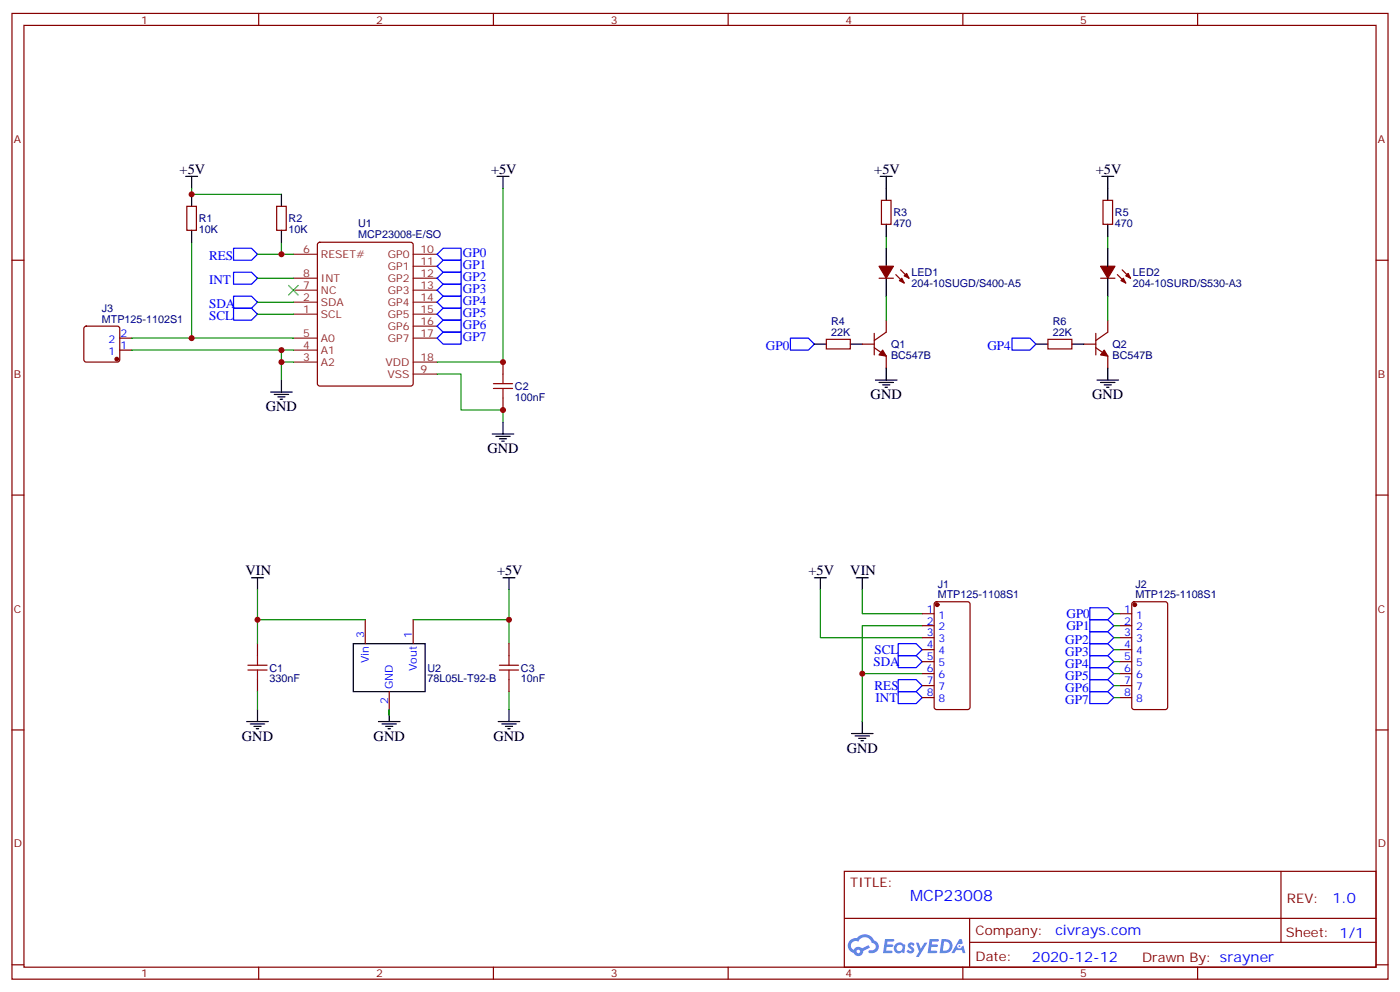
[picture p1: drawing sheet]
<svg xmlns="http://www.w3.org/2000/svg" width="412mm" height="292mm" viewBox="0 0 412 292" stroke-linecap="round" stroke-linejoin="round" font-family="sans-serif">
<g fill="none" stroke="#870000" stroke-width=".35">
<path d="M3.5 4h405.4v284.3h-405.4zM7.1 7.5h398.2v277.3h-398.2zM76.2 4v3.5M145.3 4v3.5M214.5 4v3.5M283.6 4v3.5M352.8 4v3.5M3.5 76.6h3.6M405.3 76.6h3.6M3.5 145.8h3.6M405.3 145.8h3.6M3.5 214.9h3.6"/>
<path d="M405.3 214.9h3.6M248.7 256.5h156.6v28.3h-156.6zM377.3 256.6v20.8M248.7 270.4h156.5M285.6 277.4h119.6M285.6 270.4v14.1M3.5 284.1h3.6M76.2 284.8v3.5M145.3 284.8v3.5M214.5 284.8v3.5M283.6 284.8v3.5M352.8 284.8v3.5"/>
<path d="M405.3 284.1h3.6"/>
</g>
<g fill="#5487ff">
<path d="M267.7 277.7a1.22 1.22 0 0 1 1.7 .3l-.4 .6a.47 .47 0 0 0-.3-.4 .47 .47 0 0 0-.5 .1l.1 .3a1.14 1.14 0 0 1 .8 1.7 1.14 1.14 0 0 1-1.9 0l-.2-.2 .5-.5 .7 .4a.29 .29 0 0 0 .3-.3 .29 .29 0 0 0-.2-.3 1.04 1.04 0 0 1-.6-1.7z"/>
<path d="M260.7 276.5h2.4l.3 .2-.2 .5h-1.8l-.1 .9h1.5l.3 .3-.3 .4h-1.6l-.2 1.1h1.7l.2 .4-.2 .3h-2.6z"/>
<path d="M273.8 276.5h2.4l.3 .2-.1 .5h-1.8l-.2 .9h1.6l.3 .3-.4 .4h-1.6l-.1 1.1h1.7l.2 .4-.2 .3h-2.6z"/>
<path d="M282.6 276.5h.7l.3 1.2-.6 .3a.69 .69 0 0 0-1 .3 .69 .69 0 0 0 .4 1 .69 .69 0 0 0 .9-.6l.5-.3 .6 2.2h-.8l-.2-.9h-1.8l-.5 .9h-.8z"/>
<path d="M269.8 277.6h.8l.6 1.8 1.1-1.8h.9l-2.6 4.1h-.8l.9-1.5z"/>
<path d="M277.4 276.5l-.6 4.1h1.3a2.11 2.11 0 0 0 2.5-2.1 2.11 2.11 0 0 0-2.5-2zM278.1 277.2a1.39 1.39 0 0 1 1.7 1.4 1.39 1.39 0 0 1-1.8 1.3h-.3z"/>
<path d="M263.7 278.1a1.54 1.54 0 0 0-.1 2.1 1.54 1.54 0 0 0 2.2 .2l.6 .2 .3-2.3-.2-.2-.4-.1a1.49 1.49 0 0 0-2.4 .1zM264 279.1a.94 .94 0 0 1 1.8 0 .94 .94 0 0 1-1.8 0z"/>
<path d="M250.4 276.8a2.18 2.18 0 0 0 1.1 3.8 1.44 1.44 0 0 0 1.6 .9 1.44 1.44 0 0 0 1.2-1.5l2-1-.5-.7-1.9 .9a1.47 1.47 0 0 0-2.4 .5 1.39 1.39 0 0 1-.7-2 1.39 1.39 0 0 1 2-.4 2.12 2.12 0 0 1 2.2-1.4 2.12 2.12 0 0 1 1.9 1.7 1.14 1.14 0 0 1 1.1 1.5 1.14 1.14 0 0 1-1.7 .7 .43 .43 0 0 0-.5 .3 .43 .43 0 0 0 .4 .5 1.98 1.98 0 0 0 2.5-1.2 1.98 1.98 0 0 0-1.2-2.5 3.1 3.1 0 0 0-5.3-.7l-.9 .1zM252.3 280.1a.55 .55 0 0 1 1.1 0 .55 .55 0 0 1-1.1 0z"/>
<circle cx="282.6" cy="278.6" r=".26"/>
</g>
<g fill="none" stroke="#8c2424" stroke-width=".35">
<path d="M86.4 74.9h7.1M121.7 74.9h7.1M121.7 78.4h7.1M86.4 81.9h7.1M86.4 85.4h7.1M86.4 89h7.1M86.4 92.5h7.1M86.4 99.6h7.1M121.7 81.9h7.1M121.7 85.4h7.1M121.7 89h7.1M121.7 92.5h7.1"/>
<path d="M121.7 96h7.1M121.7 99.6h7.1M86.4 106.6h7.1M86.4 103.1h7.1M121.7 106.6h7.1M121.7 110.1h7.1"/>
</g>
<g fill="none" stroke="#870000" stroke-width=".35">
<path d="M259.6 59h2.9v7h-2.9zM324.9 59h2.8v7h-2.8zM55 60.7h2.9v7.1h-2.9zM81.5 60.7h2.8v7.1h-2.8zM93.7 71.5l.5-.2h26.8l.7 .5v41.2l-.5 .6-27 .1-.7-.5v-41.2zM265.3 79.4l2.5 2.5M330.6 79.4l2.4 2.5M24.9 96.2l.5-.2h9.2l.5 .2 .2 .5v9.2l-.3 .5-.4 .2h-9.2l-.5-.2-.2-.5v-9.2zM35.3 99.6h3.5M243.4 99.9h7.1v2.8h-7.1zM257.5 98.1v6.4M258.9 81.9h4.3"/>
<path d="M261.1 94.3v3.5l-3.6 2.5M263.9 80.9l2.4 2.4M308.7 99.9h7v2.8h-7zM322.8 98.1v6.4M324.2 81.9h4.2M326.3 94.3v3.5l-3.5 2.5M329.1 80.9l2.5 2.4M35.3 103.1h3.5M148.2 106.6v3.5M148.2 117.2v3.5M254 101.3h3.5M257.5 102.4l3.6 2.4v3.6"/>
<path d="M319.3 101.3h3.5M322.8 102.4l3.5 2.4v3.6M275.4 177.4l.5-.2h9.1l.7 .4 .1 30.6-.5 .7h-9.4l-.7-.4v-30.6zM333.6 177.4l.5-.2h9.2l.6 .4 .1 30.6-.5 .7h-9.4l-.7-.4v-30.6zM75.8 189.5v3.5M107.6 182.5v7M121.7 182.5v7M149.9 189.5v3.5M271.6 180.7h3.6M271.6 184.2h3.6M271.6 187.7h3.6M271.6 191.3h3.6"/>
<path d="M271.6 194.8h3.6M271.6 198.3h3.6M329.8 180.7h3.6M329.8 184.2h3.6M329.8 187.7h3.6M329.8 191.3h3.6M329.8 194.8h3.6M329.8 198.3h3.6M75.8 200.1v3.5M114.7 203.6v7.1M149.9 200.1v3.5M271.6 201.9h3.6"/>
<path d="M271.6 205.4h3.6M329.8 201.9h3.6M329.8 205.4h3.6"/>
</g>
<g fill="#870000" stroke="#870000" stroke-width=".35">
<path d="M260 103.1l1.1 1.7-2.2-.3z"/>
<path d="M325.3 103.1l1 1.7-2.1-.3z"/>
<path d="M258.9 78.4h4.3l-2.1 3.5z"/>
<path d="M264.9 82.6l.7-.7 .7 1.4z"/>
<path d="M266.3 81.2l.8-.7 .7 1.4z"/>
<path d="M331.6 81.2l.7-.7 .7 1.4z"/>
<path d="M330.9 81.9l.7 1.4-1.4-.7z"/>
<path d="M324.2 78.4h4.2l-2.1 3.5z"/>
<circle cx="34.4" cy="105.7" r=".53"/>
<circle cx="276" cy="178" r=".53"/>
<circle cx="334.3" cy="178" r=".53"/>
</g>
<g fill="none" stroke="#000" stroke-width=".35">
<path d="M54.7 51.9h3.5M56.4 51.9v3.6M56.4 57.2v3.5M82.9 57.2v3.5M146.4 51.9h3.5M148.2 51.9v3.6M259.3 51.9h3.5M261.1 51.9v7.1M324.6 51.9h3.5M326.3 51.9v7.1M56.4 67.8v3.5M82.9 67.8v3.5"/>
<path d="M261.1 66v3.6M261.1 73.1v5.3M326.3 66v3.6M326.3 73.1v5.3M261.1 81.9v5.3M326.3 81.9v5.3M79.7 115.4h6.4M80.8 116.1h4.2M81.8 116.8h2.2M82.5 117.5h.8M82.9 111.9v3.5M239.9 101.3h3.5"/>
<path d="M250.5 101.3h3.5M257.9 111.9h6.3M258.9 112.6h4.3M260 113.3h2.1M260.7 114h.7M261.1 108.4v3.5M305.2 101.3h3.5M315.7 101.3h3.6M323.1 111.9h6.4M324.2 112.6h4.2M325.3 113.3h2.1M326 114h.7"/>
<path d="M326.3 108.4v3.5M145 127.8h6.3M146 128.5h4.3M147.1 129.2h2.1M147.8 129.9h.7M148.2 124.2v3.6M74.1 170.1h3.5M75.8 170.1v3.5M148.2 170.1h3.5M149.9 170.1v3.5M239.9 170.1h3.5M241.7 170.1v3.5"/>
<path d="M252.2 170.1h3.6M254 170.1v3.5M104.1 189.5h21.1v14.1h-21.1zM72.7 212.4h6.3M73.7 213.1h4.3M74.8 213.9h2.1M75.5 214.6h.7M75.8 208.9v3.5M111.5 212.4h6.3M112.5 213.1h4.3M113.6 213.9h2.1M114.3 214.6h.7"/>
<path d="M114.7 208.9v3.5M146.8 212.4h6.3M147.8 213.1h4.2M148.9 213.9h2.1M149.6 214.6h.7M149.9 208.9v3.5M250.8 216h6.4M251.9 216.7h4.2M252.9 217.4h2.2M253.6 218.1h.8M254 212.4v3.6"/>
</g>
<g fill="none" stroke="#00f" stroke-width=".35">
<path d="M68.8 73.1h5.3l1.7 1.8-1.7 1.7h-5.3zM128.8 78.4l1.7-1.8h5.3v3.6h-5.3zM128.8 74.9l1.7-1.8h5.3v3.5h-5.3zM68.8 87.2h5.3l1.7 1.8-1.7 1.7h-5.3zM68.8 90.7h5.3l1.7 1.8-1.7 1.8h-5.3zM68.8 80.2h5.3l1.7 1.7-1.7 1.8h-5.3zM128.8 99.6l1.7-1.8h5.3v3.5h-5.3zM128.8 96l1.7-1.7h5.3v3.5h-5.3zM128.8 92.5l1.7-1.8h5.3v3.6h-5.3zM128.8 89l1.7-1.8h5.3v3.5h-5.3zM128.8 81.9l1.7-1.7h5.3v3.5h-5.3zM130.5 83.7h5.3v3.5h-5.3l-1.7-1.8z"/>
<path d="M232.8 99.6h5.3l1.8 1.7-1.8 1.8h-5.3zM298.1 99.6h5.3l1.8 1.7-1.8 1.8h-5.3zM321 178.9h5.3l1.8 1.8-1.8 1.8h-5.3zM264.6 193h5.3l1.7 1.8-1.7 1.8h-5.3zM264.6 189.5h5.3l1.7 1.8-1.7 1.7h-5.3zM321 182.5h5.3l1.8 1.7-1.8 1.8h-5.3zM321 186h5.3l1.8 1.7-1.8 1.8h-5.3zM321 189.5h5.3l1.8 1.8-1.8 1.7h-5.3zM321 193h5.3l1.8 1.8-1.8 1.8h-5.3zM321 196.6h5.3l1.8 1.7-1.8 1.8h-5.3zM264.6 200.1h5.3l1.7 1.8-1.7 1.7h-5.3zM264.6 203.6h5.3l1.7 1.8-1.7 1.8h-5.3z"/>
<path d="M321 200.1h5.3l1.8 1.8-1.8 1.7h-5.3zM321 203.6h5.3l1.8 1.8-1.8 1.8h-5.3z"/>
</g>
<g fill="none" stroke="#008700" stroke-width=".35">
<path d="M56.4 55.5v1.7h26.5M148.2 55.5v51.1h-19.4M56.4 71.3v28.3h30M75.8 74.9h7.1M82.9 71.3v3.6h3.5M261.1 69.6v3.5M326.3 69.6v3.5M38.8 99.6h17.6M75.8 89h10.6M75.8 92.5h10.6M75.8 81.9h10.6M261.1 87.2v7.1"/>
<path d="M326.3 87.2v7.1M38.8 103.1h44.1v8.8M82.9 103.1h3.5M82.9 106.6h3.5M128.8 110.1h7v10.6h12.4v3.5M75.8 173.6v8.9h31.8M149.9 173.6v15.9M241.7 173.6v14.1h29.9M254 173.6v7.1h17.6M75.8 182.5v7M121.7 182.5h28.2M271.6 198.3h-17.6v14.1"/>
<path d="M271.6 184.2h-17.6v14.1M328.1 180.7h1.7M328.1 184.2h1.7M328.1 187.7h1.7M328.1 191.3h1.7M328.1 194.8h1.7M328.1 198.3h1.7M75.8 203.6v5.3M114.7 208.9v1.8M149.9 203.6v5.3M328.1 201.9h1.7M328.1 205.4h1.7"/>
</g>
<path d="M85 84l2.8 2.9M87.8 84l-2.8 2.9" fill="none" stroke="#3c3" stroke-width=".35"/>
<path d="M145.3 113h5.7M145.3 114.4h5.7M148.2 110.1v2.9M148.2 114.4v2.8M73 197.3h5.7M73 195.9h5.7M75.8 193v2.9M75.8 197.3v2.8M147.1 197.3h5.7M147.1 195.9h5.7M149.9 193v2.9M149.9 197.3v2.8" fill="none" stroke="#a10000" stroke-width=".35"/>
<g fill="#c00">
<circle cx="148.2" cy="106.6" r=".88"/>
<circle cx="148.2" cy="120.7" r=".88"/>
<circle cx="82.9" cy="74.9" r=".88"/>
<circle cx="56.4" cy="99.6" r=".88"/>
<circle cx="56.4" cy="57.2" r=".88"/>
<circle cx="82.9" cy="103.1" r=".88"/>
<circle cx="82.9" cy="106.6" r=".88"/>
<circle cx="254" cy="198.3" r=".88"/>
<circle cx="149.9" cy="182.5" r=".88"/>
<circle cx="75.8" cy="182.5" r=".88"/>
</g>
<text font-size="4.6" fill="#00f" x="268.1" y="265.4">MCP23008</text>
<g font-size="4.2">
<text x="52.9" y="51.2">+5V</text>
<text x="144.6" y="51.2">+5V</text>
<text x="257.5" y="51.2">+5V</text>
<text x="322.8" y="51.2">+5V</text>
<text x="256.5" y="117.5">GND</text>
<text x="321.7" y="117.5">GND</text>
<text x="78.3" y="121.1">GND</text>
<text x="143.6" y="133.4">GND</text>
<text x="72.3" y="169.4">VIN</text>
<text x="146.4" y="169.4">+5V</text>
<text x="238.1" y="169.4">+5V</text>
<text x="250.5" y="169.4">VIN</text>
<text x="71.3" y="218.1">GND</text>
<text x="110.1" y="218.1">GND</text>
<text x="145.3" y="218.1">GND</text>
<text x="249.4" y="221.6">GND</text>
</g>
<g font-size="4.2" fill="#00f">
<text x="392.5" y="265.8">1.0</text>
<text x="310.9" y="275.4">civrays.com</text>
<text x="304" y="283.2">2020-12-12</text>
</g>
<g font-size="3.9" fill="#00f">
<text x="61.6" y="76.6">RES</text>
<text x="136.3" y="75.8">GP0</text>
<text x="61.6" y="83.7">INT</text>
<text x="136.3" y="82.8">GP2</text>
<text x="136.3" y="79.3">GP1</text>
<text x="136.3" y="89.9">GP4</text>
<text x="136.3" y="86.4">GP3</text>
<text x="61.6" y="90.7">SDA</text>
<text x="61.6" y="94.3">SCL</text>
<text x="136.3" y="93.4">GP5</text>
<text x="136.3" y="100.5">GP7</text>
<text x="136.3" y="97">GP6</text>
<text x="225.6" y="103.1">GP0</text>
<text x="290.9" y="103.1">GP4</text>
<text x="314.2" y="185.5">GP1</text>
<text x="314.2" y="182">GP0</text>
<text x="313.8" y="189.5">GP2</text>
<text x="257.3" y="196.1">SDA</text>
<text x="257.6" y="192.6">SCL</text>
<text x="313.8" y="193">GP3</text>
<text x="313.8" y="196.6">GP4</text>
<text x="257.6" y="203.1">RES</text>
<text x="313.8" y="200.1">GP5</text>
<text x="313.8" y="203.6">GP6</text>
<text x="257.9" y="206.7">INT</text>
<text x="313.8" y="207.2">GP7</text>
</g>
<g font-size="3.9" fill="#800">
<text x="250.5" y="261.1">TITLE:</text>
<text x="379.1" y="265.8">REV:</text>
<text x="287.4" y="275.3">Company:</text>
<text x="378.7" y="275.9">Sheet: 1/1</text>
<text x="287.4" y="283">Date:</text>
<text x="336.4" y="283.1">Drawn By: srayner</text>
</g>
<g font-size="3.2" fill="#800">
<text x="41.6" y="6.9">1</text>
<text x="110.8" y="6.9">2</text>
<text x="179.9" y="6.9">3</text>
<text x="249.1" y="6.9">4</text>
<text x="318.2" y="6.9">5</text>
<text x="4.1" y="42.1">A</text>
<text x="405.9" y="42.1">A</text>
<text x="4.1" y="111.2">B</text>
<text x="405.9" y="111.2">B</text>
<text x="4.1" y="180.3">C</text>
<text x="405.9" y="180.3">C</text>
<text x="4.1" y="249.5">D</text>
<text x="405.9" y="249.5">D</text>
<text x="41.6" y="287.8">1</text>
<text x="110.8" y="287.8">2</text>
<text x="179.9" y="287.8">3</text>
<text x="249.1" y="287.8">4</text>
<text x="318.2" y="287.8">5</text>
</g>
<g font-size="3.2" fill="#000080">
<text x="58.6" y="65.4">R1</text>
<text x="85" y="65.4">R2</text>
<text x="263.2" y="63.7">R3</text>
<text x="328.4" y="63.7">R5</text>
<text x="58.6" y="68.6">10K</text>
<text x="85" y="68.6">10K</text>
<text x="105.5" y="70">MCP23008-E/SO</text>
<text x="105.5" y="66.8">U1</text>
<text x="263.2" y="66.8">470</text>
<text x="328.4" y="66.8">470</text>
<text x="268.5" y="81.3">LED1</text>
<text x="333.7" y="81.3">LED2</text>
<text x="268.5" y="84.5">204-10SUGD/S400-A5</text>
<text x="333.7" y="84.5">204-10SURD/S530-A3</text>
<text x="30" y="95">MTP125-1102S1</text>
<text x="30" y="91.8">J3</text>
<text x="244.8" y="95.7">R4</text>
<text x="310.1" y="95.7">R6</text>
<text x="244.8" y="98.8">22K</text>
<text x="310.1" y="98.8">22K</text>
<text x="262.5" y="105.6">BC547B</text>
<text x="262.5" y="102.4">Q1</text>
<text x="327.7" y="105.6">BC547B</text>
<text x="327.7" y="102.4">Q2</text>
<text x="151.7" y="118">100nF</text>
<text x="151.7" y="114.7">C2</text>
<text x="276.2" y="173">J1</text>
<text x="334.4" y="173">J2</text>
<text x="276.2" y="176">MTP125-1108S1</text>
<text x="334.4" y="176">MTP125-1108S1</text>
<text x="79.4" y="197.7">C1</text>
<text x="125.9" y="197.7">U2</text>
<text x="153.5" y="197.7">C3</text>
<text x="79.4" y="200.9">330nF</text>
<text x="125.9" y="200.9">78L05L-T92-B</text>
<text x="153.5" y="200.9">10nF</text>
</g>
<g font-size="3.2" fill="#8d2323">
<text x="89.4" y="74.5">6</text>
<text x="94.5" y="75.9">RESET#</text>
<text x="114.3" y="75.9">GP0</text>
<text x="123.8" y="74.5">10</text>
<text x="89.4" y="81.6">8</text>
<text x="94.5" y="83">INT</text>
<text x="114.3" y="79.4">GP1</text>
<text x="114.3" y="83">GP2</text>
<text x="123.8" y="78">11</text>
<text x="123.8" y="81.6">12</text>
<text x="89.4" y="88.6">2</text>
<text x="89.4" y="85.1">7</text>
<text x="94.5" y="86.5">NC</text>
<text x="114.3" y="86.5">GP3</text>
<text x="123.8" y="85.1">13</text>
<text x="123.8" y="88.6">14</text>
<text x="89.4" y="92.1">1</text>
<text x="94.5" y="90">SDA</text>
<text x="94.5" y="93.6">SCL</text>
<text x="114.3" y="90">GP4</text>
<text x="114.3" y="93.6">GP5</text>
<text x="123.8" y="92.1">15</text>
<text x="123.8" y="95.7">16</text>
<text x="89.4" y="99.2">5</text>
<text x="94.5" y="100.6">A0</text>
<text x="114.3" y="97.1">GP6</text>
<text x="114.3" y="100.6">GP7</text>
<text x="123.8" y="99.2">17</text>
<text x="89.4" y="102.7">4</text>
<text x="89.4" y="106.3">3</text>
<text x="94.5" y="104.1">A1</text>
<text x="94.5" y="107.7">A2</text>
<text x="113.6" y="107.7">VDD</text>
<text x="123.8" y="106.3">18</text>
<text x="114.1" y="111.2">VSS</text>
<text x="123.8" y="109.8">9</text>
</g>
<g font-size="3.2" fill="#00f">
<text x="32" y="101">2</text>
<text x="35.5" y="99.2">2</text>
<text x="32" y="104.5">1</text>
<text x="35.5" y="102.7">1</text>
<text x="273" y="180.3">1</text>
<text x="273" y="183.9">2</text>
<text x="276.5" y="182.1">1</text>
<text x="276.5" y="185.6">2</text>
<text x="331.2" y="180.3">1</text>
<text x="331.2" y="183.9">2</text>
<text x="334.7" y="182.1">1</text>
<text x="334.7" y="185.6">2</text>
<text x="107.2" y="187.7" transform="rotate(-90 107.2 187.7)">3</text>
<text x="121.4" y="187.7" transform="rotate(-90 121.4 187.7)">1</text>
<text x="273" y="187.4">3</text>
<text x="273" y="190.9">4</text>
<text x="276.5" y="189.2">3</text>
<text x="331.2" y="187.4">3</text>
<text x="331.2" y="190.9">4</text>
<text x="334.7" y="189.2">3</text>
<text x="108.7" y="195.3" transform="rotate(-90 108.7 195.3)">Vin</text>
<text x="122.8" y="197.6" transform="rotate(-90 122.8 197.6)">Vout</text>
<text x="273" y="194.5">5</text>
<text x="273" y="198">6</text>
<text x="276.5" y="192.7">4</text>
<text x="276.5" y="196.2">5</text>
<text x="331.2" y="194.5">5</text>
<text x="331.2" y="198">6</text>
<text x="334.7" y="192.7">4</text>
<text x="334.7" y="196.2">5</text>
<text x="115.7" y="202.9" transform="rotate(-90 115.7 202.9)">GND</text>
<text x="273" y="201.5">7</text>
<text x="276.5" y="199.7">6</text>
<text x="276.5" y="203.3">7</text>
<text x="331.2" y="201.5">7</text>
<text x="334.7" y="199.7">6</text>
<text x="334.7" y="203.3">7</text>
<text x="114.3" y="207.4" transform="rotate(-90 114.3 207.4)">2</text>
<text x="273" y="205">8</text>
<text x="276.5" y="206.8">8</text>
<text x="331.2" y="205">8</text>
<text x="334.7" y="206.8">8</text>
</g>
</svg>
